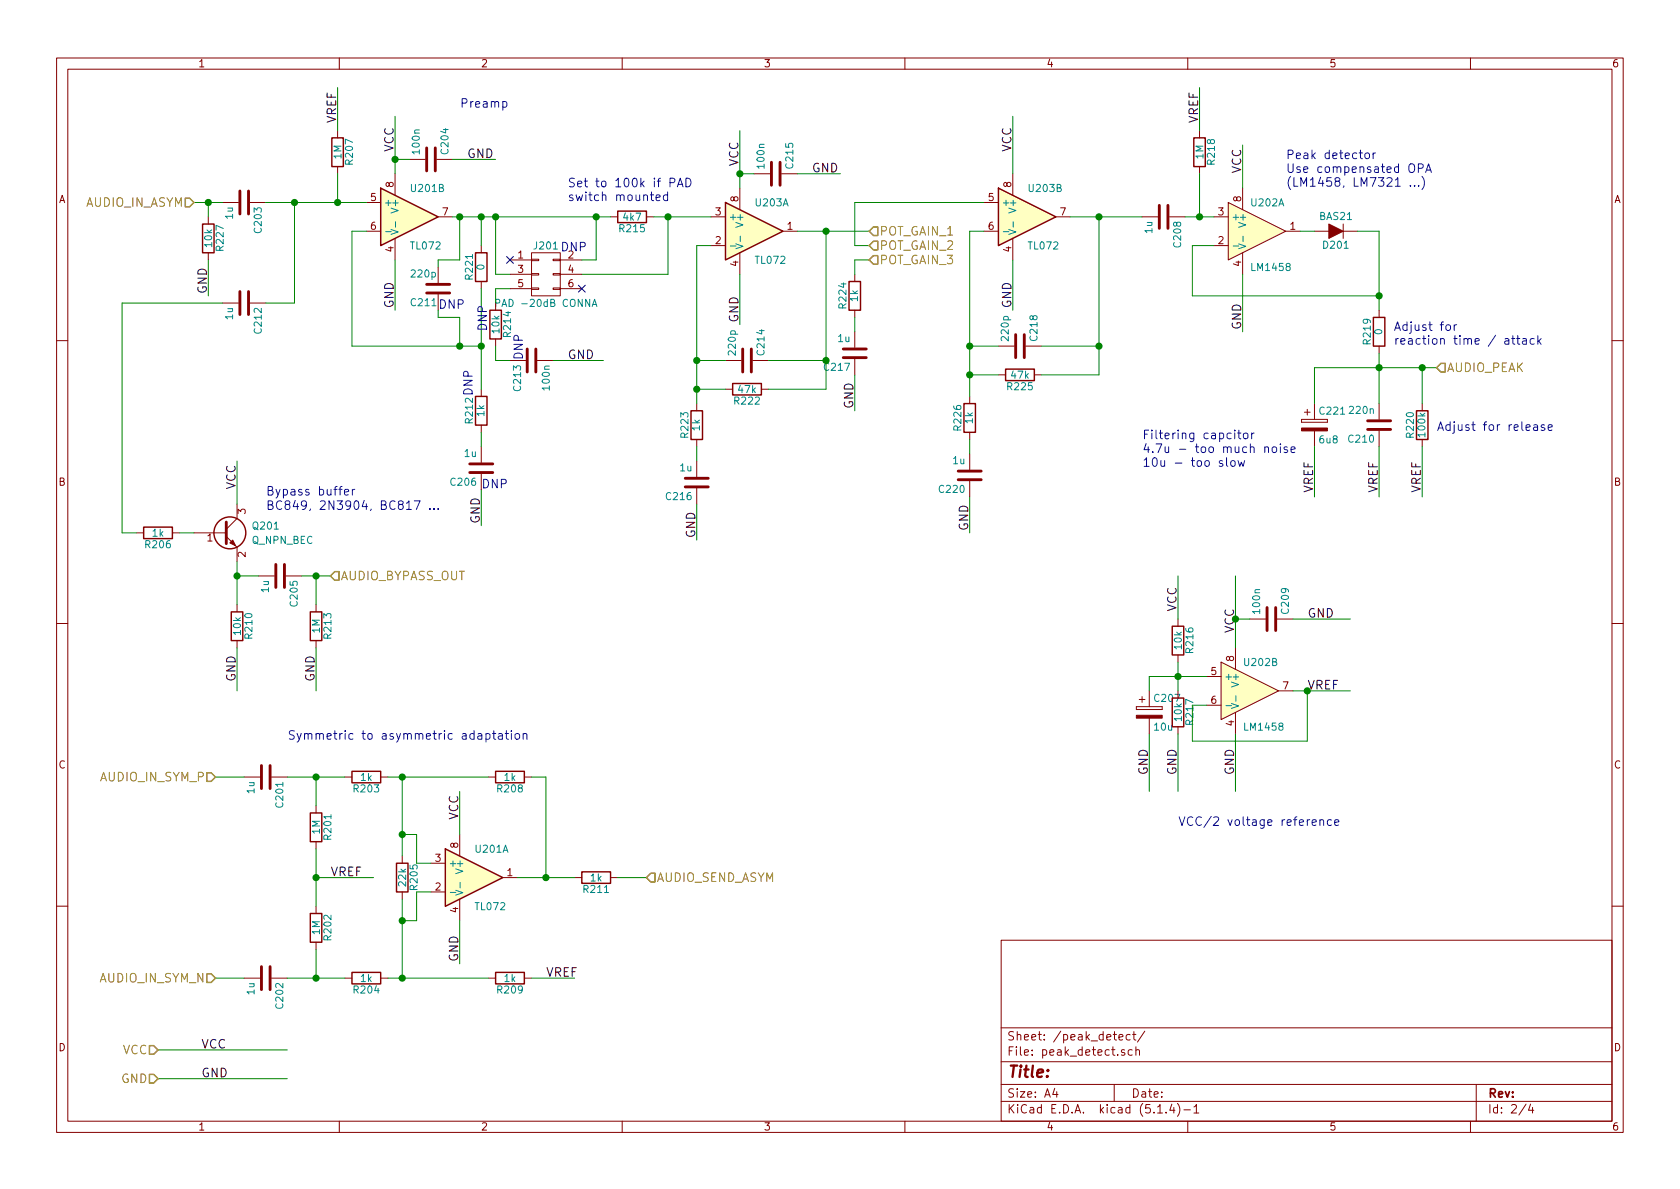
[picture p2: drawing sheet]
<svg xmlns="http://www.w3.org/2000/svg" width="297mm" height="210mm" viewBox="0 0 297 210" stroke-linecap="round" stroke-linejoin="round" font-family="sans-serif">
<g fill="none" stroke="#840000" stroke-width=".18">
<path d="M10 10.3h277v189.9h-277zM12 12.2h273v186.1h-273zM60 10.3v1.9M110 10.3v1.9M160 10.3v1.9M210 10.3v1.9M260 10.3v1.9M36.8 38.3v1.3M39.4 35.8h2.8M44.2 35.8h2.8M59.7 23.1v1.3M59.7 29.5v1.2"/>
<path d="M64.8 35.8h2.5M69.8 30.7v3.8M72.4 28.2h2.8M77.2 28.2h2.8M77.5 38.3h2.5M107.9 38.3h1.3M114.3 38.3h1.3M125.7 38.3h2.6M130.8 33.3v3.8M133.3 30.7h2.8M138.2 30.7h2.8M174 35.8h2.5"/>
<path d="M179.1 30.7v3.8M186.7 38.3h2.5M201.9 38.3h2.8M206.8 38.3h2.7M212.1 23.1v1.3M212.1 29.5v1.2M214.6 38.3h2.6M217.2 35.8l10.1 5.1-10.1 5.1zM219.7 33.3v3.8M237.5 39.6v2.6M36.8 44.7v1.3M39.4 53.6h2.8"/>
<path d="M44.2 53.6h2.8M64.8 40.9h2.5M69.8 42.2v3.8M77.5 47.2v2.8M77.5 52.1v2.8M85.1 43.4v1.3M85.1 49.8v1.2M87.6 53.6v1.3M87.6 59.9v1.3M90.2 46h3.8M90.2 48.5h3.8M90.2 51h3.8"/>
<path d="M94 50.9h1.2v.3h-1.2zM94 48.4h1.2v.2h-1.2zM94 45.8h1.2v.3h-1.2zM94 44.7h5.1v7.6h-5.1zM97.8 50.9h1.3v.3h-1.3zM97.8 48.4h1.3v.2h-1.3zM97.8 45.8h1.3v.3h-1.3zM99.1 46h3.8M99.1 48.5h3.8M99.1 51h3.8M125.7 43.4h2.6M130.8 44.7v3.8"/>
<path d="M138.4 40.9h2.6M151.1 48.5v1.3M151.1 54.9v1.2M151.1 58.7v2.8M174 40.9h2.5M179.1 42.2v3.8M214.6 43.4h2.6M219.7 44.7v3.8M227.3 40.9h2.6M232.4 40.9h2.5M237.5 40.9h2.5M243.8 54.9v1.2"/>
<path d="M10 60.2h2M85.1 68.8v1.3M85.1 75.2v1.2M85.1 79v2.8M90.2 63.7h2.8M95 63.7h2.8M123.2 71.4v1.2M123.2 77.7v1.3M128.3 68.8h1.2M128.3 63.7h2.8M133.1 63.7h2.8M134.6 68.8h1.3"/>
<path d="M151.1 63.5v2.8M171.4 70.1v1.3M171.4 76.4v1.3M176.5 66.3h1.3M176.5 61.2h2.8M181.4 61.2h2.7M182.9 66.3h1.2M230.1 74.2v.5zM230.1 74.7h4.6zM230.1 74.2h4.6zM230.6 72.9h1M231.1 72.4v1"/>
<path d="M232.4 71.4v2.8M232.4 76.2v2.8M234.7 74.2v.5zM243.8 61.2v1.3M243.8 71.4v2.8M243.8 76.2v2.8M251.5 71.4v1.2M251.5 77.7v1.3M285 60.2h2M24.1 94.2h1.3M30.5 94.2h1.2M34.3 94.2h5.7"/>
<path d="M40 94.9l1.9 1.9v2.5M41.9 89.1v2.6l-1.9 1.9M85.1 83.8v2.8M123.2 81.5v2.8M123.2 86.4v2.7M171.4 80.3v2.8M171.4 85.1v2.8M10 110.3h2M41.9 106.9v1.3M41.9 113.3v1.2M45.7 101.8h2.8M50.5 101.8h2.8"/>
<path d="M55.9 106.9v1.3M55.9 113.3v1.2M208.3 109.5v1.2M208.3 115.8v1.3M213.4 119.6h2.5M215.9 117.1l10.2 5.1-10.2 5zM218.4 114.5v3.9M221 109.5h2.8M225.8 109.5h2.8M285 110.3h2M43.2 137.4h2.8M48 137.4h2.8"/>
<path d="M61 137.4h1.2M67.3 137.4h1.3M86.4 137.4h1.2M92.7 137.4h1.3M200.9 125v.5zM200.9 125.5h4.6zM200.9 125h4.6zM201.4 123.7h1M201.9 123.2v1M203.2 122.2v2.8M203.2 127v2.8M205.5 125v.5z"/>
<path d="M208.3 122.2v1.2M208.3 128.5v1.3M213.4 124.7h2.5M218.4 126v3.8M226.1 122.2h2.5M55.9 142.5v1.3M55.9 148.8v1.3M71.1 151.4v1.2M71.1 157.7v1.3M76.2 157.7h2.5M76.2 152.6h2.5M81.3 147.6v3.8"/>
<path d="M81.3 159v3.8M88.9 155.2h2.5M101.6 155.2h1.3M107.9 155.2h1.3M10 160.2h2M43.2 173h2.8M48 173h2.8M55.9 160.3v1.2M55.9 166.6v1.3M61 173h1.2M67.3 173h1.3M86.4 173h1.2"/>
<path d="M92.7 173h1.3M177 166.3h108v32h-108zM285 160.2h2M60 198.3v1.9M110 198.3v1.9M160 198.3v1.9M177 194.8h108M177 191.8h108M177 187.8h108M177 181.8h108M186.5 192.5l-.4 1h1M186.8 193v1"/>
<path d="M197 191.8v3M197.8 183.4l.8-.1-.1-.3-.5-.1-.2 .2 .1 .7h.6M198.8 185.7l-.3-.1-.2 .2v.2l.5 .2v.3h-.5M199.8 183l-.4-.1-.3 .3 .1 .6 .2 .1 .4-.1M200.2 185.7l-.4-.1-.3 .3v.6l.3 .1 .4-.1M200.3 182.9h.5M200.5 182.4v1.3l.3 .2M200.8 185.7l.2-.1 .4 .1 .1 .9M200.8 185.1v1.5M202.4 182.3l-1.3 2M204.7 196.8h.8M206.2 196.7v.1"/>
<path d="M207.2 195.2l-.4 1.1h.9M207.5 195.8v1M208.2 195.1a1.71 1.71 0 0 1 0 2.3M209.3 196.3h1.2M210 198.3v1.9M211.1 195.8l.4-.5v1.5M211.1 196.8h.9M260 198.3v1.9M261 191.8v6.5M269.8 195.2l-1.2 2M270.6 195.2l-.3 1.1h.9M271 195.8v1"/>
</g>
<g fill="none" stroke="#840000" stroke-width=".51">
<path d="M42.4 33.8v4M43.9 33.8v4M75.4 26.2v4M77 26.2v4M136.4 28.7v4.1M137.9 28.7v4.1M205 36.3v4.1M206.5 36.3v4.1M42.4 51.6v4M43.9 51.6v4M75.4 50.3h4.1M75.4 51.8h4.1"/>
<path d="M179.6 59.2v4M181.1 59.2v4M93.2 61.7v4.1M94.7 61.7v4.1M131.3 61.7v4.1M132.8 61.7v4.1M149.1 61.7h4.1M149.1 63.2h4.1M241.8 74.4h4.1M241.8 75.9h4.1M40 92.3v3.8M48.8 99.8v4.1"/>
<path d="M50.3 99.8v4.1M83.1 82h4M83.1 83.6h4M121.2 84.6h4M121.2 86.1h4M169.4 83.3h4.1M169.4 84.8h4.1M224 107.4v4.1M225.6 107.4v4.1M46.2 135.4v4M47.8 135.4v4M46.2 170.9v4.1"/>
<path d="M47.8 170.9v4.1"/>
</g>
<g fill="#ffffc2" stroke="#ffffc2" stroke-width=".18">
<path d="M67.3 33.3l10.2 5-10.2 5.1z"/>
<path d="M176.5 33.3l10.2 5-10.2 5.1z"/>
<path d="M215.9 117.1l10.2 5.1-10.2 5z"/>
<path d="M217.2 35.8l10.1 5.1-10.1 5.1z"/>
<path d="M78.7 150.1l10.2 5.1-10.2 5.1z"/>
<path d="M128.3 35.8l10.1 5.1-10.1 5.1z"/>
</g>
<g fill="none" stroke="#840000" stroke-width=".25">
<path d="M35.8 39.6h2v5.1h-2zM58.7 24.4h2v5.1h-2zM67.3 33.3l10.2 5-10.2 5.1zM109.2 37.3h5.1v2.1h-5.1zM128.3 35.8l10.1 5.1-10.1 5.1zM176.5 33.3l10.2 5-10.2 5.1zM211.1 24.4h2v5.1h-2zM84.1 44.7h2v5.1h-2zM86.6 54.9h2v5h-2zM150.1 49.8h2v5.1h-2zM242.8 56.1h2.1v5.1h-2.1zM84.1 70.1h2v5.1h-2z"/>
<path d="M122.2 72.6h2v5.1h-2zM129.5 67.8h5.1v2h-5.1zM170.4 71.4h2.1v5h-2.1zM177.8 65.3h5.1v2h-5.1zM250.4 72.6h2.1v5.1h-2.1zM25.4 93.2h5.1v2h-5.1zM40.9 108.2h2v5.1h-2zM54.9 108.2h2v5.1h-2zM207.3 110.7h2v5.1h-2zM62.2 136.4h5.1v2h-5.1zM87.6 136.4h5.1v2h-5.1zM207.3 123.4h2v5.1h-2z"/>
<path d="M54.9 143.8h2v5h-2zM70.1 152.6h2v5.1h-2zM78.7 150.1l10.2 5.1-10.2 5.1zM102.9 154.2h5v2h-5zM54.9 161.5h2v5.1h-2zM62.2 172h5.1v2h-5.1zM87.6 172h5.1v2h-5.1z"/>
<circle cx="40.6" cy="94.2" r="2.82"/>
</g>
<g fill="none" stroke="#008484" stroke-width=".18">
<path d="M69.9 39.2v1M179.1 39.2v1M68.2 41h1M69.1 40.6l1.3 .4-1.3 .4M87.7 53.6l.6-.1v-.4l-.2-.2h-.4v1.3M104.7 54.2l.4-1.3 .4 1.3M104.8 53.8h.6M129.1 43.5h1M130.1 43.1l1.3 .5-1.3 .4M130.9 41.8v.9M177.4 41h1M178.4 40.6l1.2 .4-1.2 .4"/>
<path d="M218 43.5h1M219 43.1l1.3 .5-1.3 .4M219.8 41.8v.9M216.8 124.8h1M217.7 124.4l1.3 .4-1.3 .5M218.5 123v1M79.6 157.8h1M80.6 157.4l1.2 .5-1.2 .4M81.4 156.1v.9"/>
</g>
<g fill="#840000" stroke="#840000" stroke-width=".18">
<path d="M230.1 75.7h4.6v.5h-4.6z"/>
<path d="M200.9 126.5h4.6v.5h-4.6z"/>
<path d="M234.9 39.6l2.6 1.3-2.6 1.3z"/>
<path d="M40.6 96l.5-.5 .6 1z"/>
</g>
<g fill="none" stroke="#008400" stroke-width=".18">
<path d="M59.7 15.5v7.6M212.1 15.5v7.6M34.3 35.8h5.1M36.8 35.8v2.5M47 35.8h17.8M52.1 35.8v17.8h-5.1M59.7 30.7v5.1M69.8 20.6v10.1M69.8 28.2h2.6M80 38.3h27.9M80 28.2h7.6M81.3 38.3v7.7h-3.8v1.2"/>
<path d="M85.1 38.3v5.1M87.6 38.3v10.2h2.6M105.4 38.3v7.7h-2.5M115.6 38.3h10.1M118.1 38.3v10.2h-15.2M130.8 23.1v10.2M130.8 30.7h2.5M141 30.7h7.6M174 35.8h-22.9v7.6h2.6M179.1 20.6v10.1M189.2 38.3h12.7M194.3 38.3v28h-10.2"/>
<path d="M209.5 38.3h5.1M212.1 30.7v7.6M219.7 25.6v7.7M36.8 46v6.3M39.4 53.6h-17.8v40.6h2.5M64.8 40.9h-2.6v20.3h22.9M69.8 46v8.9M77.5 54.9v1.2h3.8v5.1M85.1 51v17.8M90.2 51h-2.6v2.6M125.7 43.4h-2.5v28M130.8 48.5v8.9"/>
<path d="M141 40.9h12.7M146 40.9v27.9h-10.1M151.1 56.1v2.6M153.7 46h-2.6v2.5M174 40.9h-2.6v29.2M179.1 46v8.9M214.6 43.4h-3.8v8.9h33M219.7 48.5v10.2M229.9 40.9h2.5M240 40.9h3.8v14M85.1 76.4v2.6M87.6 61.2v2.5h2.6"/>
<path d="M97.8 63.7h8.9M123.2 63.7h5.1M123.2 68.8h5.1M123.2 79v2.5M135.9 63.7h10.1M151.1 66.3v6.3M171.4 77.7v2.6M171.4 61.2h5.1M171.4 66.3h5.1M184.1 61.2h10.2M232.4 79v8.9M243.8 62.5v8.9"/>
<path d="M243.8 79v8.9M251.5 65v6.4M251.5 79v8.9M254 65h-21.6v6.4M31.7 94.2h2.6M41.9 81.5v7.6M41.9 99.3v7.6M85.1 86.6v6.4M123.2 89.1v6.4M171.4 87.9v6.3M41.9 114.5v7.7M41.9 101.8h3.8"/>
<path d="M53.3 101.8h5.1M55.9 101.8v5.1M55.9 114.5v7.7M208.3 101.8v7.7M208.3 117.1v5.1M213.4 119.6h-10.2v2.6M218.4 101.8v12.7M218.4 109.5h2.6M228.6 109.5h10.2M38.1 137.4h5.1M50.8 137.4h10.2M55.9 137.4v5.1"/>
<path d="M68.6 137.4h17.8M71.1 137.4v14M81.3 139.9v7.7M94 137.4h2.5v17.8M203.2 129.8v10.1M208.3 129.8v10.1M218.4 129.8v10.1M228.6 122.2h10.2M231.1 122.2v8.9h-20.3v-6.4h2.6M55.9 155.2h10.1M55.9 150.1v10.2M71.1 159v14"/>
<path d="M71.1 147.6h2.6v5h2.5M76.2 157.7h-2.5v5.1h-2.6M91.4 155.2h10.2M109.2 155.2h5.1M38.1 173h5.1M50.8 173h10.2M55.9 167.9v5.1M68.6 173h17.8M81.3 162.8v7.6M94 173h7.6M27.9 185.7h22.9M27.9 190.7h22.9"/>
</g>
<path d="M32.8 35h.7l.8 .8-.8 .8h-.7zM153.7 46l.7-.8h.8v1.5h-.8zM154.4 42.7h.8v1.5h-.8l-.7-.8zM154.4 40.1h.8v1.6h-.8l-.7-.8zM254.8 64.3h.7v1.5h-.7l-.8-.8zM59.2 101.1h.7v1.5h-.7l-.8-.8zM36.6 136.6h.7l.8 .8-.8 .8h-.7zM115.1 154.4h.7v1.6h-.7l-.8-.8zM36.6 172.2h.7l.8 .8-.8 .7h-.7zM26.4 190h.8l.7 .7-.7 .8h-.8zM26.4 184.9h.8l.7 .8-.7 .7h-.8z" fill="none" stroke="#848400" stroke-width=".25"/>
<g fill="none" stroke="#0000c2" stroke-width=".18">
<path d="M88.9 18h.4l.3 .2-.1 .7h-.6M116 35l.7-.2v-.3h-.5l-.2 .2 .1 .7h.6M118 34.5h-.4l-.2 .1v.7a.48 .48 0 0 0 .6 .1M118 34v1.5M118.5 32.3l.7-.1 .1-.2v-.4l-.3-.1h-.5v1.5M119.8 33l.5-1.5 .5 1.5M119.9 32.6h.7M121.3 31.5a.77 .77 0 0 1 .9 .8 .77 .77 0 0 1-.9 .7zM241.4 27.2l.2-.2 .5 .2v.6l-.1 .2-.4 .1-.2-.2zM242.8 27v1.1M243.2 27l-.4 .3M249.4 32.8v.1"/>
<path d="M250.1 32.8v.1M250.8 29.8l.7-.1 .1-.2v-.4l-.3-.1h-.5v1.5M250.8 32.8v.1M251.4 31.2a1.78 1.78 0 0 1 0 2.3M252.1 30.5l.5-1.5 .5 1.5M252.2 30.1h.7M255.7 57.6l.3-.2 .4 .2 .1 .5-.2 .3h-.3l-.3-.1zM257.1 57.4v1M257.6 57.4l-.3 .1-.2 .2M266.1 59.9h.6l.1 1M267.3 59.9h.5M267.5 59.4v1.2l.3 .3"/>
<path d="M268.1 59.9h.6M268.4 59.4v1.2v.2l.3 .1M269.2 59.9h.6l.1 1M271.3 59.9h-.5l-.2 .1v.7a.48 .48 0 0 0 .7 .1M271.9 59.4v1.5M272.5 59.9l-.6 .5M218.3 76.1v.1M218.3 76.6v1M218.8 76.6h.6M219 76.1v1.3l.4 .2M219.9 76.7l.2-.1 .5 .1v.6l-.1 .2-.4 .1-.2-.2zM221.3 76.6v1"/>
<path d="M221.7 76.6l-.3 .1-.1 .2M223.6 79.1h.1a.37 .37 0 0 1 .6 .1v.8M223.6 79v1M225 79.1l.2-.1 .5 .1v.6l-.1 .3h-.4l-.2-.1zM226.4 78.5v.1M226.4 79v1M227.6 79.1a.37 .37 0 0 0-.6 .1l.1 .2 .6 .3-.2 .3h-.5M228.3 79.5l.7-.1-.1-.3-.4-.1-.2 .2v.8h.6M266.8 60.2l-.5 .1a.3 .3 0 0 0-.3 .3 .3 .3 0 0 0 .3 .3l.5-.1M269.9 60.2l-.5 .1a.31 .31 0 0 0-.2 .3 .31 .31 0 0 0 .2 .3l.5-.1M271.2 75.2h.6l.1 .9M271.9 75.5h-.6a.3 .3 0 0 0-.2 .3 .3 .3 0 0 0 .2 .3l.6-.1"/>
<path d="M272.1 60.3l.4 .6M273.1 75.2a.37 .37 0 0 0-.6 .1l.1 .2 .6 .3-.3 .3-.4-.1M273.7 75.6l.7-.1v-.3l-.5-.1-.2 .2 .1 .7h.6M60.9 87l.7-.1v-.3l-.5-.1-.2 .2 .1 .8h.6M62.3 86.5v1M62.7 86.5l-.3 .1-.1 .2M71.9 90.1h.8M73.3 88.6h1l-.7 1.5M76 89.9v.2M76.7 89.9v.2M77.5 89.9v.2M216.2 81.5h-.4l-.2 .2v.2l.6 .1v.4h-.6"/>
<path d="M216.9 80.9v1.3l.2 .3M217.7 81.6l.2-.1 .4 .1 .1 .6-.1 .2-.4 .1-.2-.2zM218.9 81.5l.3 1 .3-.8 .3 .8 .3-1M85.9 129.8l.5-.1 .2 .3v.4l-.1 .3h-.6M85.9 129.7v1.5M87.1 129.7h.6M87.3 129.2v1.3l.4 .2M88.2 129.8h.5l.1 .9M88.8 130.1h-.5a.3 .3 0 0 0-.2 .3 .3 .3 0 0 0 .2 .3h.5M89.3 129.7h.6M89.5 129.2v1.3l.1 .2h.3M90.4 129.2v.1"/>
<path d="M90.4 129.7v1M91.1 129.8l.3-.1 .4 .1 .1 .6-.2 .3h-.3l-.3-.1zM92.5 129.8l.2-.1 .4 .1 .1 .9M92.5 129.7v1M232 145.5l.7-.2v-.3h-.5l-.2 .2 .1 .7h.6M233.4 145.1l.1-.1a.37 .37 0 0 1 .5 .2v.8M233.4 145v1M235.4 145h-.4l-.3 .2 .1 .7h.6M236 145.5l.7-.2v-.3h-.5l-.2 .2 .1 .7h.6"/>
</g>
<g fill="#008400" stroke="#008400" stroke-width=".25">
<circle cx="146.1" cy="63.7" r=".51"/>
<circle cx="85.1" cy="61.2" r=".51"/>
<circle cx="59.7" cy="35.8" r=".51"/>
<circle cx="251.5" cy="65" r=".51"/>
<circle cx="81.3" cy="61.2" r=".51"/>
<circle cx="171.5" cy="61.2" r=".51"/>
<circle cx="130.8" cy="30.7" r=".51"/>
<circle cx="123.2" cy="68.8" r=".51"/>
<circle cx="212.1" cy="38.3" r=".51"/>
<circle cx="171.5" cy="66.3" r=".51"/>
<circle cx="194.3" cy="61.2" r=".51"/>
<circle cx="55.9" cy="155.2" r=".51"/>
<circle cx="55.9" cy="101.8" r=".51"/>
<circle cx="41.9" cy="101.8" r=".51"/>
<circle cx="36.8" cy="35.8" r=".51"/>
<circle cx="52.1" cy="35.8" r=".51"/>
<circle cx="55.9" cy="173" r=".51"/>
<circle cx="55.9" cy="137.4" r=".51"/>
<circle cx="243.8" cy="65" r=".51"/>
<circle cx="105.4" cy="38.3" r=".51"/>
<circle cx="118.1" cy="38.3" r=".51"/>
<circle cx="231.1" cy="122.2" r=".51"/>
<circle cx="208.3" cy="119.6" r=".51"/>
<circle cx="243.8" cy="52.3" r=".51"/>
<circle cx="71.1" cy="162.8" r=".51"/>
<circle cx="71.1" cy="147.6" r=".51"/>
<circle cx="85.1" cy="38.3" r=".51"/>
<circle cx="69.9" cy="28.2" r=".51"/>
<circle cx="71.1" cy="137.4" r=".51"/>
<circle cx="71.1" cy="173" r=".51"/>
<circle cx="96.5" cy="155.2" r=".51"/>
<circle cx="146.1" cy="40.9" r=".51"/>
<circle cx="81.3" cy="38.3" r=".51"/>
<circle cx="123.2" cy="63.7" r=".51"/>
<circle cx="194.3" cy="38.3" r=".51"/>
<circle cx="87.6" cy="38.3" r=".51"/>
</g>
<path d="M89.6 45.4l1.2 1.2M90.8 45.4l-1.2 1.2M102.3 50.4l1.2 1.3M103.5 50.4l-1.2 1.3" fill="none" stroke="#000084" stroke-width=".18"/>
<text font-size="2.8" fill="#840000" x="178" y="190.5">Title:</text>
<g font-size="2.1">
<text x="59.4" y="21.8" transform="rotate(-90 59.4 21.8)">VREF</text>
<text x="211.8" y="21.8" transform="rotate(-90 211.8 21.8)">VREF</text>
<text x="69.6" y="26.9" transform="rotate(-90 69.6 26.9)">VCC</text>
<text x="82.5" y="27.9">GND</text>
<text x="130.6" y="29.5" transform="rotate(-90 130.6 29.5)">VCC</text>
<text x="178.8" y="26.9" transform="rotate(-90 178.8 26.9)">VCC</text>
<text x="143.5" y="30.5">GND</text>
<text x="219.5" y="30.7" transform="rotate(-90 219.5 30.7)">VCC</text>
<text x="36.6" y="52" transform="rotate(-90 36.6 52)">GND</text>
<text x="69.6" y="54.5" transform="rotate(-90 69.6 54.5)">GND</text>
<text x="130.6" y="57" transform="rotate(-90 130.6 57)">GND</text>
<text x="178.8" y="54.5" transform="rotate(-90 178.8 54.5)">GND</text>
<text x="219.5" y="58.3" transform="rotate(-90 219.5 58.3)">GND</text>
<text x="100.3" y="63.5">GND</text>
<text x="150.9" y="72.3" transform="rotate(-90 150.9 72.3)">GND</text>
<text x="41.7" y="86.6" transform="rotate(-90 41.7 86.6)">VCC</text>
<text x="232.2" y="87.2" transform="rotate(-90 232.2 87.2)">VREF</text>
<text x="243.6" y="87.2" transform="rotate(-90 243.6 87.2)">VREF</text>
<text x="251.2" y="87.2" transform="rotate(-90 251.2 87.2)">VREF</text>
<text x="84.8" y="92.6" transform="rotate(-90 84.8 92.6)">GND</text>
<text x="122.9" y="95.1" transform="rotate(-90 122.9 95.1)">GND</text>
<text x="171.2" y="93.9" transform="rotate(-90 171.2 93.9)">GND</text>
<text x="208" y="108.2" transform="rotate(-90 208 108.2)">VCC</text>
<text x="231.1" y="109.2">GND</text>
<text x="41.7" y="120.5" transform="rotate(-90 41.7 120.5)">GND</text>
<text x="55.6" y="120.5" transform="rotate(-90 55.6 120.5)">GND</text>
<text x="231.1" y="121.9">VREF</text>
<text x="202.9" y="137.1" transform="rotate(-90 202.9 137.1)">GND</text>
<text x="208" y="137.1" transform="rotate(-90 208 137.1)">GND</text>
<text x="218.2" y="137.1" transform="rotate(-90 218.2 137.1)">GND</text>
<text x="81" y="145" transform="rotate(-90 81 145)">VCC</text>
<text x="58.4" y="154.9">VREF</text>
<text x="81" y="170.1" transform="rotate(-90 81 170.1)">GND</text>
<text x="96.5" y="172.7">VREF</text>
<text x="35.6" y="185.4">VCC</text>
<text x="35.6" y="190.5">GND</text>
</g>
<g font-size="2.1" fill="#0000c2">
<text x="81.3" y="19">Preamp</text>
<text x="227.3" y="28.1">Peak detector</text>
<text x="100.3" y="33.1">Set to 100k if PAD</text>
<text x="100.3" y="35.6">switch mounted</text>
<text x="227.3" y="30.6">Use compensated OPA</text>
<text x="227.3" y="33">(LM1458, LM7321 ...)</text>
<text x="99.1" y="44.4">DNP</text>
<text x="77.5" y="54.6">DNP</text>
<text x="86.1" y="58.7" transform="rotate(-90 86.1 58.7)">DNP</text>
<text x="246.4" y="58.5">Adjust for</text>
<text x="92.5" y="63.7" transform="rotate(-90 92.5 63.7)">DNP</text>
<text x="246.4" y="61">reaction time / attack</text>
<text x="83.6" y="70.1" transform="rotate(-90 83.6 70.1)">DNP</text>
<text x="201.9" y="77.7">Filtering capcitor</text>
<text x="254" y="76.2">Adjust for release</text>
<text x="201.9" y="80.1">4.7u - too much noise</text>
<text x="201.9" y="82.5">10u - too slow</text>
<text x="47" y="87.6">Bypass buffer</text>
<text x="85.1" y="86.4">DNP</text>
<text x="47" y="90.2">BC849, 2N3904, BC817 ...</text>
<text x="50.8" y="130.8">Symmetric to asymmetric adaptation</text>
<text x="208.3" y="146">VCC/2 voltage reference</text>
</g>
<g font-size="2.1" fill="#848400">
<text x="15.1" y="36.6">AUDIO_IN_ASYM</text>
<text x="155.4" y="41.7">POT_GAIN_1</text>
<text x="155.4" y="46.7">POT_GAIN_3</text>
<text x="155.4" y="44.2">POT_GAIN_2</text>
<text x="255.8" y="65.8">AUDIO_PEAK</text>
<text x="60.2" y="102.6">AUDIO_BYPASS_OUT</text>
<text x="17.8" y="138.2">AUDIO_IN_SYM_P</text>
<text x="116.1" y="156">AUDIO_SEND_ASYM</text>
<text x="17.7" y="173.7">AUDIO_IN_SYM_N</text>
<text x="21.4" y="191.5">GND</text>
<text x="21.7" y="186.4">VCC</text>
</g>
<text font-size="2.1" fill="#008400" x="218.2" y="112" transform="rotate(-90 218.2 112)">VCC</text>
<g font-size="2.1" fill="#840000">
<text x="178" y="184">Sheet: /peak_detect/</text>
<text x="178" y="186.7">File: peak_detect.sch</text>
<text x="178" y="196.9">KiCad E.D.A. kicad (5.1.4)-1</text>
<text x="178" y="194.1">Size: A4</text>
<text x="200" y="194.1">Date:</text>
<text x="263" y="194.1">Rev:</text>
<text x="263" y="196.9">Id: 2/4</text>
</g>
<g font-size="1.8" fill="#840000">
<text x="35" y="11.9">1</text>
<text x="85" y="11.9">2</text>
<text x="135" y="11.9">3</text>
<text x="185" y="11.9">4</text>
<text x="235" y="11.9">5</text>
<text x="285" y="11.9">6</text>
<text x="10.4" y="35.9">A</text>
<text x="65.6" y="35.6">5</text>
<text x="69.6" y="33.1" transform="rotate(-90 69.6 33.1)">8</text>
<text x="130.6" y="35.7" transform="rotate(-90 130.6 35.7)">8</text>
<text x="174.8" y="35.6">5</text>
<text x="178.8" y="33.1" transform="rotate(-90 178.8 33.1)">8</text>
<text x="219.5" y="35.7" transform="rotate(-90 219.5 35.7)">8</text>
<text x="285.4" y="35.9">A</text>
<text x="65.6" y="40.6">6</text>
<text x="78.3" y="38.1">7</text>
<text x="126.5" y="38.1">3</text>
<text x="139.2" y="40.6">1</text>
<text x="174.8" y="40.6">6</text>
<text x="187.5" y="38.1">7</text>
<text x="215.4" y="38.1">3</text>
<text x="228.1" y="40.6">1</text>
<text x="69.6" y="44.5" transform="rotate(-90 69.6 44.5)">4</text>
<text x="91.6" y="45.7">1</text>
<text x="100.5" y="45.7">2</text>
<text x="126.5" y="43.2">2</text>
<text x="130.6" y="47.1" transform="rotate(-90 130.6 47.1)">4</text>
<text x="178.8" y="44.5" transform="rotate(-90 178.8 44.5)">4</text>
<text x="215.4" y="43.2">2</text>
<text x="219.5" y="47.1" transform="rotate(-90 219.5 47.1)">4</text>
<text x="91.6" y="48.3">3</text>
<text x="91.6" y="50.8">5</text>
<text x="100.5" y="48.3">4</text>
<text x="100.5" y="50.8">6</text>
<text x="10.4" y="85.9">B</text>
<text x="285.4" y="85.9">B</text>
<text x="36.7" y="95.8">1</text>
<text x="43.4" y="90.9" transform="rotate(-90 43.4 90.9)">3</text>
<text x="43.4" y="98.5" transform="rotate(-90 43.4 98.5)">2</text>
<text x="214.1" y="119.4">5</text>
<text x="218.2" y="116.9" transform="rotate(-90 218.2 116.9)">8</text>
<text x="214.1" y="124.5">6</text>
<text x="226.8" y="121.9">7</text>
<text x="218.2" y="128.4" transform="rotate(-90 218.2 128.4)">4</text>
<text x="10.4" y="135.9">C</text>
<text x="285.4" y="135.9">C</text>
<text x="81" y="150" transform="rotate(-90 81 150)">8</text>
<text x="77" y="152.4">3</text>
<text x="89.7" y="154.9">1</text>
<text x="77" y="157.5">2</text>
<text x="81" y="161.4" transform="rotate(-90 81 161.4)">4</text>
<text x="10.4" y="185.9">D</text>
<text x="285.4" y="185.9">D</text>
<text x="35" y="199.9">1</text>
<text x="85" y="199.9">2</text>
<text x="135" y="199.9">3</text>
<text x="185" y="199.9">4</text>
<text x="235" y="199.9">5</text>
<text x="285" y="199.9">6</text>
</g>
<g font-size="1.8" fill="#008484">
<text x="60.4" y="28.1" transform="rotate(-90 60.4 28.1)">1M</text>
<text x="62.4" y="29" transform="rotate(-90 62.4 29)">R207</text>
<text x="74.2" y="27.1" transform="rotate(-90 74.2 27.1)">100n</text>
<text x="79.3" y="27.1" transform="rotate(-90 79.3 27.1)">C204</text>
<text x="135.2" y="29.6" transform="rotate(-90 135.2 29.6)">100n</text>
<text x="140.3" y="29.7" transform="rotate(-90 140.3 29.7)">C215</text>
<text x="212.8" y="28.1" transform="rotate(-90 212.8 28.1)">1M</text>
<text x="214.8" y="29" transform="rotate(-90 214.8 29)">R218</text>
<text x="72.8" y="34">U201B</text>
<text x="182" y="34">U203B</text>
<text x="41.2" y="38.7" transform="rotate(-90 41.2 38.7)">1u</text>
<text x="46.3" y="41.1" transform="rotate(-90 46.3 41.1)">C203</text>
<text x="67.8" y="36.4">+</text>
<text x="70.5" y="37.3" transform="rotate(-90 70.5 37.3)">V+</text>
<text x="109.7" y="41.1">R215</text>
<text x="110.3" y="39">4k7</text>
<text x="128.8" y="39">+</text>
<text x="131.4" y="39.8" transform="rotate(-90 131.4 39.8)">V+</text>
<text x="133.7" y="36.5">U203A</text>
<text x="177" y="36.4">+</text>
<text x="179.7" y="37.3" transform="rotate(-90 179.7 37.3)">V+</text>
<text x="203.8" y="41.2" transform="rotate(-90 203.8 41.2)">1u</text>
<text x="217.7" y="39">+</text>
<text x="220.3" y="39.8" transform="rotate(-90 220.3 39.8)">V+</text>
<text x="221.3" y="36.5">U202A</text>
<text x="233.4" y="38.9">BAS21</text>
<text x="37.5" y="43.6" transform="rotate(-90 37.5 43.6)">10k</text>
<text x="39.5" y="44.2" transform="rotate(-90 39.5 44.2)">R227</text>
<text x="72.7" y="44.1">TL072</text>
<text x="85.6" y="47.7" transform="rotate(-90 85.6 47.7)">0</text>
<text x="94.6" y="44.1">J201</text>
<text x="133.7" y="46.7">TL072</text>
<text x="181.9" y="44.1">TL072</text>
<text x="208.8" y="43.6" transform="rotate(-90 208.8 43.6)">C208</text>
<text x="221.5" y="47.9">LM1458</text>
<text x="234.1" y="44">D201</text>
<text x="72.8" y="49.1">220p</text>
<text x="83.6" y="49.3" transform="rotate(-90 83.6 49.3)">R221</text>
<text x="151.7" y="53.3" transform="rotate(-90 151.7 53.3)">1k</text>
<text x="41.2" y="56.5" transform="rotate(-90 41.2 56.5)">1u</text>
<text x="46.3" y="58.8" transform="rotate(-90 46.3 58.8)">C212</text>
<text x="72.8" y="54.1">C211</text>
<text x="88.3" y="58.9" transform="rotate(-90 88.3 58.9)">10k</text>
<text x="88.5" y="54.3">PAD -20dB CONNA</text>
<text x="90.3" y="59.5" transform="rotate(-90 90.3 59.5)">R214</text>
<text x="149.7" y="54.4" transform="rotate(-90 149.7 54.4)">R224</text>
<text x="244.4" y="59.2" transform="rotate(-90 244.4 59.2)">0</text>
<text x="130.1" y="62.7" transform="rotate(-90 130.1 62.7)">220p</text>
<text x="135.2" y="62.7" transform="rotate(-90 135.2 62.7)">C214</text>
<text x="145.8" y="65.6">C217</text>
<text x="148.2" y="60.5">1u</text>
<text x="178.4" y="60.1" transform="rotate(-90 178.4 60.1)">220p</text>
<text x="183.4" y="60.1" transform="rotate(-90 183.4 60.1)">C218</text>
<text x="242.4" y="60.8" transform="rotate(-90 242.4 60.8)">R219</text>
<text x="92.1" y="69" transform="rotate(-90 92.1 69)">C213</text>
<text x="97.2" y="68.9" transform="rotate(-90 97.2 68.9)">100n</text>
<text x="130" y="71.5">R222</text>
<text x="130.6" y="69.5">47k</text>
<text x="178.2" y="69">R225</text>
<text x="178.9" y="67">47k</text>
<text x="83.6" y="74.7" transform="rotate(-90 83.6 74.7)">R212</text>
<text x="85.6" y="73.6" transform="rotate(-90 85.6 73.6)">1k</text>
<text x="121.7" y="77.3" transform="rotate(-90 121.7 77.3)">R223</text>
<text x="123.7" y="76.1" transform="rotate(-90 123.7 76.1)">1k</text>
<text x="170" y="76" transform="rotate(-90 170 76)">R226</text>
<text x="172" y="74.9" transform="rotate(-90 172 74.9)">1k</text>
<text x="233.5" y="73.3">C221</text>
<text x="238.7" y="73.2">220n</text>
<text x="250" y="77.3" transform="rotate(-90 250 77.3)">R220</text>
<text x="252" y="77.1" transform="rotate(-90 252 77.1)">100k</text>
<text x="82.2" y="80.8">1u</text>
<text x="120.3" y="83.4">1u</text>
<text x="168.5" y="82.1">1u</text>
<text x="233.4" y="78.4">6u8</text>
<text x="238.6" y="78.3">C210</text>
<text x="79.8" y="85.9">C206</text>
<text x="117.9" y="88.4">C216</text>
<text x="166.2" y="87.2">C220</text>
<text x="27" y="94.9">1k</text>
<text x="44.8" y="93.6">Q201</text>
<text x="25.8" y="96.9">R206</text>
<text x="44.6" y="96.2">Q_NPN_BEC</text>
<text x="47.5" y="104.7" transform="rotate(-90 47.5 104.7)">1u</text>
<text x="52.6" y="107.1" transform="rotate(-90 52.6 107.1)">C205</text>
<text x="42.6" y="112.2" transform="rotate(-90 42.6 112.2)">10k</text>
<text x="44.6" y="112.8" transform="rotate(-90 44.6 112.8)">R210</text>
<text x="56.6" y="111.9" transform="rotate(-90 56.6 111.9)">1M</text>
<text x="58.6" y="112.8" transform="rotate(-90 58.6 112.8)">R213</text>
<text x="222.8" y="108.4" transform="rotate(-90 222.8 108.4)">100n</text>
<text x="227.9" y="108.4" transform="rotate(-90 227.9 108.4)">C209</text>
<text x="209" y="114.8" transform="rotate(-90 209 114.8)">10k</text>
<text x="211" y="115.4" transform="rotate(-90 211 115.4)">R216</text>
<text x="220.1" y="117.8">U202B</text>
<text x="204.2" y="124.1">C207</text>
<text x="216.4" y="120.3">+</text>
<text x="219.1" y="121.1" transform="rotate(-90 219.1 121.1)">V+</text>
<text x="204.2" y="129.2">10u</text>
<text x="209" y="127.5" transform="rotate(-90 209 127.5)">10k</text>
<text x="211" y="128.1" transform="rotate(-90 211 128.1)">R217</text>
<text x="220.2" y="129.2">LM1458</text>
<text x="45" y="140.3" transform="rotate(-90 45 140.3)">1u</text>
<text x="50.1" y="142.7" transform="rotate(-90 50.1 142.7)">C201</text>
<text x="62.7" y="140.1">R203</text>
<text x="63.8" y="138.1">1k</text>
<text x="88.1" y="140.1">R208</text>
<text x="89.2" y="138.1">1k</text>
<text x="56.6" y="147.5" transform="rotate(-90 56.6 147.5)">1M</text>
<text x="58.6" y="148.4" transform="rotate(-90 58.6 148.4)">R201</text>
<text x="79.2" y="153.3">+</text>
<text x="81.9" y="154.1" transform="rotate(-90 81.9 154.1)">V+</text>
<text x="84.2" y="150.8">U201A</text>
<text x="104.4" y="155.9">1k</text>
<text x="71.8" y="156.7" transform="rotate(-90 71.8 156.7)">22k</text>
<text x="73.8" y="157.3" transform="rotate(-90 73.8 157.3)">R205</text>
<text x="84.2" y="161">TL072</text>
<text x="103.3" y="157.9">R211</text>
<text x="56.6" y="165.3" transform="rotate(-90 56.6 165.3)">1M</text>
<text x="58.6" y="166.2" transform="rotate(-90 58.6 166.2)">R202</text>
<text x="63.8" y="173.7">1k</text>
<text x="89.2" y="173.7">1k</text>
<text x="45" y="175.9" transform="rotate(-90 45 175.9)">1u</text>
<text x="50.1" y="178.2" transform="rotate(-90 50.1 178.2)">C202</text>
<text x="62.7" y="175.7">R204</text>
<text x="88.1" y="175.7">R209</text>
</g>
</svg>
